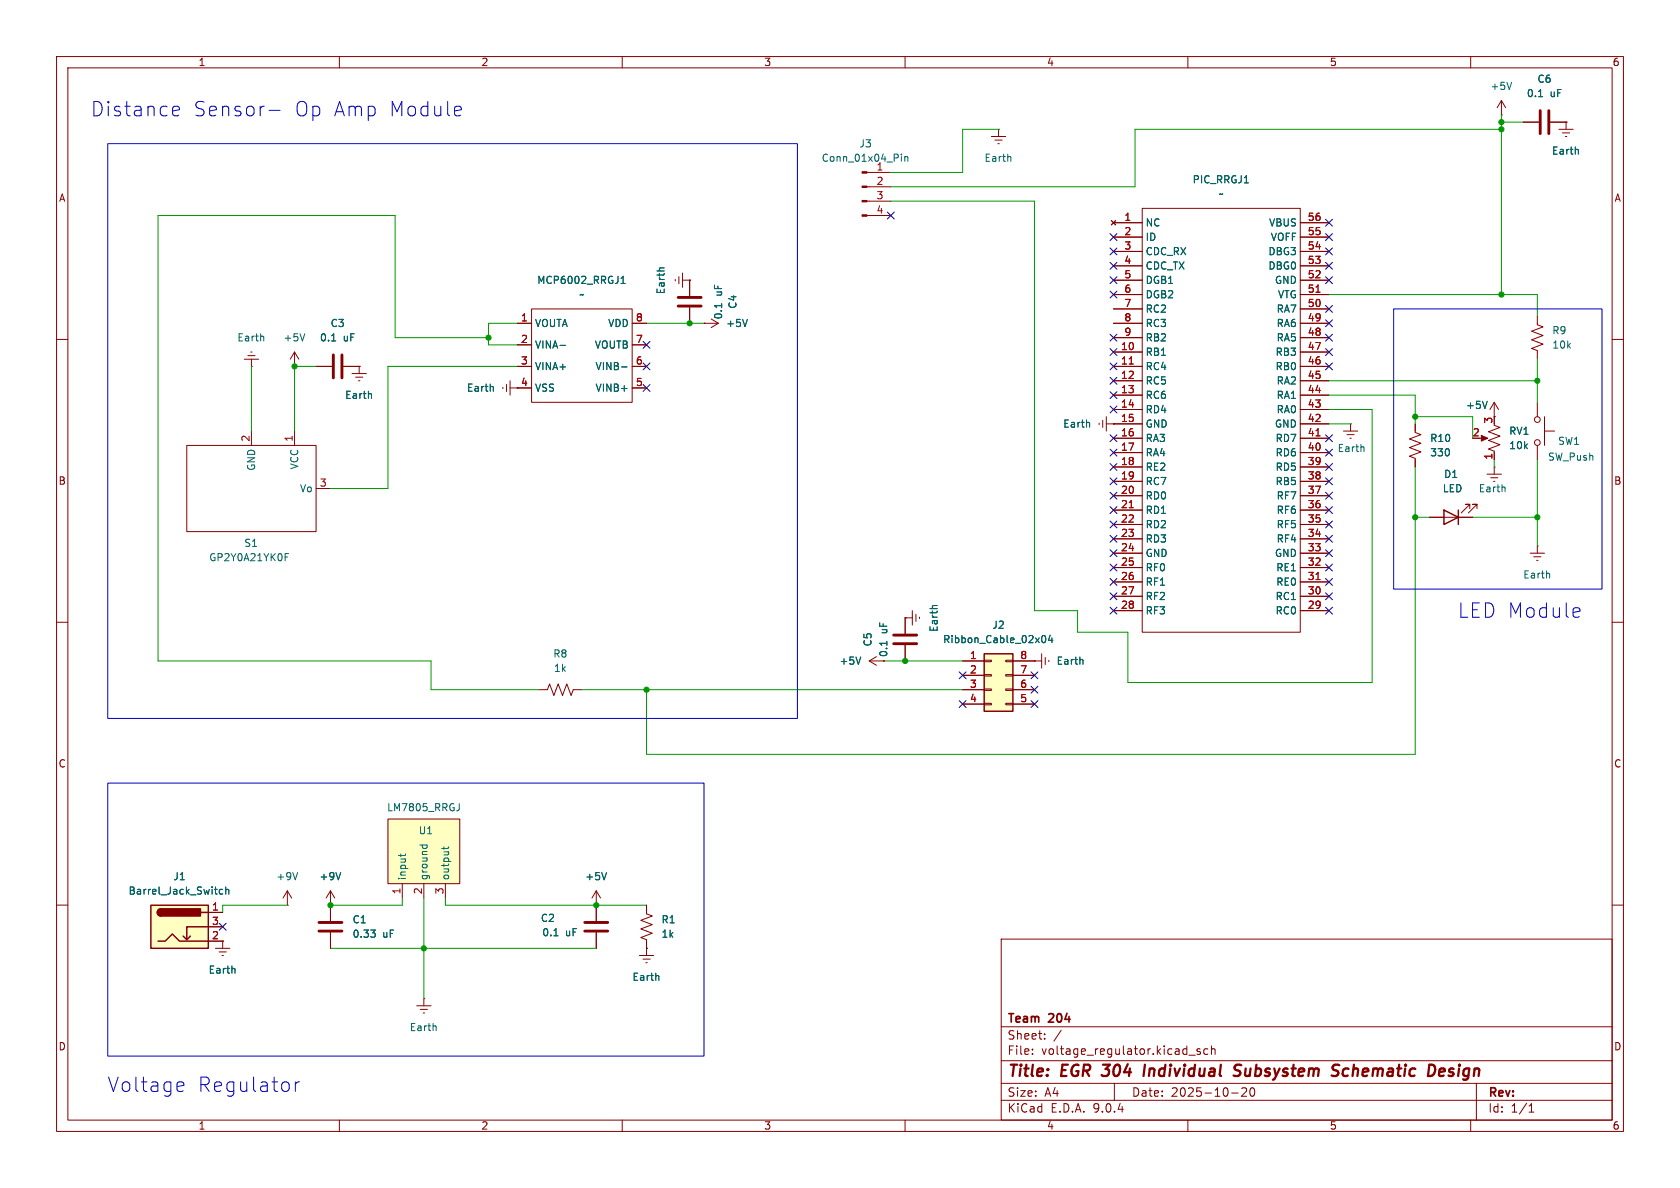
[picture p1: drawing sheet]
<svg xmlns="http://www.w3.org/2000/svg" width="297mm" height="210mm" viewBox="0 0 297 210" stroke-linecap="round" stroke-linejoin="round" font-family="sans-serif">
<g fill="none" stroke="#840000" stroke-width=".18">
<path d="M10 10h277v190h-277zM12 12h273v186h-273zM60 10v2M110 10v2M160 10v2M210 10v2M260 10v2M265.4 17.8l-.7 1.3M265.4 17.8l.8 1.3M265.4 17.8v2.5M153.3 30.5h4.2M153.3 33h4.2"/>
<path d="M153.3 35.6h4.2M153.3 38.1h4.2M265.4 20.3h.1M10 60h2M285 60h2M10 110h2M285 110h2M10 160h2M177 166h108v32h-108zM285 160h2M60 198v2M110 198v2"/>
<path d="M160 198v2M177 194.5h108M177 191.5h108M177 187.5h108M177 181.5h108M182.5 186.3v.1M182.5 185.5v.1M184.7 183.6v.1M184.7 182.8v.1M187.6 182.1l-1.3 2M197 191.5v3M210 198v2"/>
<path d="M210.2 186.5h1.1M212.2 185.5l-.4-.1-.2 .2 .1 .2 .5 .2v.3h-.6M213.5 185.5l-.4-.1-.3 .3v.4l.2 .2h.5M214.2 185.5l.2-.1 .3 .1 .1 .9M214.2 184.9v1.5M217.7 193.2h1.2M220.1 192.3l-.6 .1M220.3 192.4v.5l-.8 .9h.9M221.1 192.4a.81 .81 0 0 0 .4 1.4l.2-.1 .1-.5-.1-.8M260 198v2M261 191.5v6.5M270.3 196.6h.9"/>
<path d="M270.3 195.5l.4-.4v1.5"/>
</g>
<path d="M202.4 188.2l-.2 2M219.4 188.3a.85 .85 0 0 0-1 .1 .45 .45 0 0 0 .2 .8l.3 .1a.49 .49 0 0 1 .4 .5 .49 .49 0 0 1-.5 .4l-.7-.1M236.5 189.4a.44 .44 0 0 1 0 .6M236.5 188.2l.3 .1M238.2 188.9a.66 .66 0 0 0-.8 .4v.7l.3 .2h.4M254.4 189.5l1-.1v-.4l-.2-.1-.6 .1-.2 .9 .2 .3 .6-.1" fill="none" stroke="#840000" stroke-width=".4"/>
<path d="M267.2 14.5l-.4 1.3M159.4 27.2v.2M159.4 27.7v.8M160 27.7v.8M160 27.8l.1-.1h.3l.1 .8" fill="none" stroke="#006464" stroke-width=".18"/>
<g fill="#840000" stroke="#840000" stroke-width=".18">
<path d="M152.4 30.4h.9v.2h-.9z"/>
<path d="M152.4 32.9h.9v.2h-.9z"/>
<path d="M152.4 35.4h.9v.3h-.9z"/>
<path d="M152.4 38h.9v.2h-.9z"/>
</g>
<path d="M68.6 144.8h12.7v11.4h-12.7z" fill="#ffffc2"/>
<g fill="none" stroke="#840000" stroke-width=".18">
<path d="M271.8 55.9v1.5l1 .4-2 .7 2 .8-2 .8 2 .7-2 .8 1 .4v1.5M194.3 74.8v.3M194.9 74.3v1.3M195.6 74.9h1.2M195.6 73.7v2.5M196.8 74.9h.1M271.8 71.1v2.6M271.8 78.7v2.6M273 76.2h1.8M273 73.7v5M68.6 144.8h12.7v11.4h-12.7zM71.1 156.2v2.6"/>
<path d="M74.9 156.2v2.6M78.7 156.2v2.6"/>
<circle cx="271.8" cy="74.2" r=".51"/>
<circle cx="271.8" cy="78.2" r=".51"/>
</g>
<path d="M192.6 74.7v.8M70.9 150.9v.5M71.7 150.9l-.2 .3h-1.1M74.2 149.4h1.3M74.7 149.4v.3M75.4 149.4l.1 .3M78.5 149.7v.5M79.3 149.7l-.2 .3h-1.1M81.2 142.1v.9l-.4 .3" fill="none" stroke="#006464" stroke-width=".18"/>
<path d="M26.7 160h10.1v7.6h-10.1z" fill="#ffffc2"/>
<path d="M255.3 90.2l2.5 1.2-2.5 1.3zM257.8 90.2v2.5M26.7 160h10.1v7.6h-10.1zM27.9 166.4h1.3l1.3-1.3 1.2 1.3h5.1M28.4 160.7a.64 .64 0 0 0-.6 .6 .64 .64 0 0 0 .6 .6M33.7 165.5l-.7 .6M35.6 161.3h1.2M36.8 163.8h-3.8v2.3l-.6-.6" fill="none" stroke="#840000" stroke-width=".25"/>
<g fill="#840000" stroke="#840000" stroke-width=".25">
<path d="M28 160.8l.4-.1v1.2a.63 .63 0 0 1-.5-.4 .63 .63 0 0 1 .1-.7z"/>
<path d="M28.4 160.7h7v1.2h-7z"/>
</g>
<g fill="none" stroke="#840000" stroke-width=".18">
<path d="M175.3 24.1h2.5M175.9 24.8h1.3M176.4 25.4h.3M176.5 22.9h.1M176.5 22.9v1.2M196.5 39l.7 .8M196.8 39.4h5.1M197.2 39l-.7 .8M201.9 36.8h28v75h-28zM229.9 39.4h5M269.2 21.6h2.8M274.1 21.6h2.8"/>
<path d="M275.6 22.9h2.5M276.2 23.5h1.3M276.7 24.1h.3M276.9 21.6h.1M276.9 21.6v1.3M196.8 41.9h5.1M196.8 44.5h5.1M196.8 47h5.1M196.8 49.5h5.1M196.8 52.1h5.1M196.8 54.6h5.1M196.8 57.2h5.1"/>
<path d="M196.8 59.7h5.1M229.9 41.9h5M229.9 44.5h5M229.9 47h5M229.9 49.5h5M229.9 52.1h5M229.9 54.6h5M229.9 57.2h5M229.9 59.7h5M196.8 62.2h5.1M196.8 64.8h5.1M196.8 67.3h5.1"/>
<path d="M196.8 69.9h5.1M196.8 72.4h5.1M196.8 74.9h5.1M196.8 77.5h5.1M229.9 62.2h5M229.9 64.8h5M229.9 67.3h5M229.9 69.9h5M229.9 72.4h5M229.9 74.9h5M229.9 77.5h5M237.5 76.2h2.5"/>
<path d="M238.1 76.8h1.3M238.6 77.5h.3M238.8 74.9h.1M238.8 74.9v1.3M250.2 74.9v1.6l1 .3-2 .8 2 .8-2 .7 2 .8-2 .7 1 .4v1.6M261.6 77.5h1M264.2 75.2l1 .4-2.1 .7 2.1 .8-2.1 .8 2.1 .7-2.1 .8 1.1 .4v1.5M264.2 71.1v2.6M264.2 71.1l-.8 1.3M264.2 71.1l.7 1.3M196.8 80h5.1M196.8 82.6h5.1"/>
<path d="M196.8 85.1h5.1M196.8 87.6h5.1M196.8 90.2h5.1M196.8 92.7h5.1M196.8 95.3h5.1M196.8 97.8h5.1M229.9 80h5M229.9 82.6h5M229.9 85.1h5M229.9 87.6h5M229.9 90.2h5M229.9 92.7h5"/>
<path d="M229.9 95.3h5M229.9 97.8h5M252.7 91.4h7.6M259.8 89.9v-.7h-.7h.7l-1.5 1.5M261.1 89.9v-.7h-.8h.8l-1.5 1.5M262.9 83.8h2.5M263.5 84.5h1.3M264 85.1h.3M264.2 82.6h.1M264.2 82.6v1.2M270.5 97.8h2.5M271.1 98.4h1.3"/>
<path d="M271.7 99.1h.2M271.8 96.5h.1M271.8 96.5v1.3M196.8 100.3h5.1M196.8 102.9h5.1M196.8 105.4h5.1M196.8 108h5.1M229.9 100.3h5M229.9 102.9h5M229.9 105.4h5M229.9 108h5M50.8 157.5l-.8 1.3"/>
<path d="M50.8 157.5l.8 1.3M50.8 157.5v2.5M58.4 157.5v5.3M58.4 157.5l-.7 1.3M58.4 157.5l.8 1.3M105.4 157.5l-.8 1.3M105.4 157.5l.8 1.3M105.4 157.5v5.3M36.8 161.3h2.6M36.8 163.8h2.6M36.8 166.4h2.6M38.1 167.6h2.5"/>
<path d="M38.7 168.3h1.3M39.2 168.9h.3M39.4 166.4h.1M39.4 166.4v1.2M50.8 160h.1M58.4 160h.1M58.4 164.8v2.8M73.7 177.8h2.5M74.3 178.4h1.3M74.8 179.1h.3M74.9 176.5h.1M74.9 176.5v1.3"/>
<path d="M105.4 160h.1M105.4 164.8v2.8M113 168.9h2.6M113.7 169.5h1.2M114.2 170.2h.2M114.3 167.6h.1M114.3 160v1.5l1 .4-2 .8 2 .7-2 .8 2 .8-2 .7 1 .4v2.8"/>
</g>
<g fill="none" stroke="#006464" stroke-width=".18">
<path d="M272 17.1h.7M178.6 27.7l.1 .8M279 26.5v.7M241.1 79v.8M262.9 70.9l-.4 1.3M266 86.2l.1 .7M273.9 101.4l.1 .8M39.4 157.3l-.4-.1-.2 .3 .1 .5h.5M39.9 157.3l.2-.1 .3 .1 .1 .8M39.9 156.8v1.3M52.6 154.2l-.4 1.3M60.2 154.2l-.4 1.3"/>
<path d="M107.2 154.2l-.4 1.3M41.5 171.2v.8M65.5 164.4h.8l-.4 .5M66.2 165l.1 .1-.1 .5M97.9 165.4h.8M116.4 172.5l.1 .8M77 181.4l.1 .8"/>
</g>
<path d="M232.7 51.7h.7M199.6 64.4h.8M232.7 77.1h.7M199.6 89.8h.8M232.7 102.5h.7" fill="none" stroke="#a90000" stroke-width=".18"/>
<path d="M272.3 19.6v4M273.8 19.6v4M56.4 163.1h4.1M56.4 164.6h4.1M103.4 163.1h4M103.4 164.6h4" fill="none" stroke="#840000" stroke-width=".51"/>
<path d="M261.9 77l1.1 .5-1.1 .5z" fill="#840000" stroke="#840000" stroke-width=".18"/>
<path d="M174 115.6h5.1v10.1h-5.1z" fill="#ffffc2"/>
<path d="M174 115.6h5.1v10.1h-5.1z" fill="none" stroke="#840000" stroke-width=".25"/>
<g fill="none" stroke="#840000" stroke-width=".18">
<path d="M196.5 39l.7 .8M196.8 39.4h5.1M197.2 39l-.7 .8M229.9 39.4h5M269.2 21.6h2.8M274.1 21.6h2.8M276.9 21.6h.1M91.4 57.2h2.6M94 54.6h17.8v16.5h-17.8zM111.8 57.2h2.5M119.4 49.4v.3M120 48.9v1.3"/>
<path d="M120.6 49.5h1.3M120.6 48.3v2.5M121.9 49.5h.1M121.9 49.5v2.8M121.9 54.4v2.8M124.5 57.2h.1M124.5 57.2h2.5M125.7 56.4l1.3 .8M127 57.2l-1.3 .7M196.8 57.2h5.1M196.8 49.5h5.1M196.8 41.9h5.1"/>
<path d="M196.8 44.5h5.1M196.8 47h5.1M196.8 52.1h5.1M196.8 54.6h5.1M196.8 59.7h5.1M229.9 57.2h5M229.9 49.5h5M229.9 41.9h5M229.9 44.5h5M229.9 47h5M229.9 52.1h5M229.9 54.6h5"/>
<path d="M229.9 59.7h5M33 78.7h22.9v15.3h-22.9zM43.2 63.5h2.5M43.8 62.9h1.3M44.3 62.2h.3M44.4 64.8h.1M44.4 63.5v1.3M44.4 76.2v2.5M52.1 64.8h.1M52.1 62.2l-.8 1.3M52.1 62.2l.7 1.3M52.1 62.2v2.6"/>
<path d="M52.1 76.2v2.5M55.9 64.8h2.8M60.7 64.8h2.8M62.2 66h2.6M62.9 66.7h1.2M63.4 67.3h.2M63.5 64.8h.1M63.5 64.8v1.2M88.9 68.5v.2M89.5 67.9v1.3M90.2 68.6h3.8M90.2 67.3v2.6"/>
<path d="M91.4 61h2.6M91.4 64.8h2.6M111.8 61h2.5M111.8 64.8h2.5M111.8 68.6h2.5M196.8 74.9h.1M196.8 64.8h5.1M196.8 62.2h5.1M196.8 67.3h5.1M196.8 69.9h5.1M196.8 72.4h5.1M196.8 74.9h5.1"/>
<path d="M196.8 77.5h5.1M229.9 64.8h5M229.9 62.2h5M229.9 67.3h5M229.9 69.9h5M229.9 72.4h5M229.9 74.9h5M229.9 77.5h5M250.2 74.9v1.3M55.9 86.4h2.5M196.8 80h5.1M196.8 82.6h5.1"/>
<path d="M196.8 85.1h5.1M196.8 87.6h5.1M196.8 90.2h5.1M196.8 92.7h5.1M196.8 95.3h5.1M196.8 97.8h5.1M229.9 80h5M229.9 82.6h5M229.9 85.1h5M229.9 87.6h5M229.9 90.2h5M229.9 92.7h5"/>
<path d="M229.9 95.3h5M229.9 97.8h5M250.2 81.3v1.3M252.7 91.4h2.6M257.8 91.4h2.5M264.2 80v1.3M153.7 116.8h2.5M153.7 116.8l1.2 .8M154.9 116.1l-1.2 .7M156.2 116.8h.1M160 109.2h.1M160 109.2h1.3"/>
<path d="M160 109.2v2.8M160 114v2.8M161.3 108v2.5M161.9 108.6v1.3M162.6 109.1v.2M170.2 116.8h3.8M170.2 119.4h3.8M174 116.7h1.3v.3h-1.3zM174 119.3h1.3v.2h-1.3zM177.8 116.7h1.3v.3h-1.3zM177.8 119.3h1.3v.2h-1.3zM179.1 116.8h5"/>
<path d="M179.1 119.4h3.8M182.9 116.8h.1M184.1 115.6v2.5M184.8 116.2v1.3M185.4 116.7v.3M196.8 100.3h5.1M196.8 102.9h5.1M196.8 105.4h5.1M196.8 108h5.1M229.9 100.3h5M229.9 102.9h5M229.9 105.4h5"/>
<path d="M229.9 108h5M95.2 121.9h1.6l.4-1 .7 2 .8-2 .7 2 .8-2 .8 2 .3-1h1.6M170.2 121.9h3.8M170.2 124.5h3.8M174 121.8h1.3v.2h-1.3zM174 124.3h1.3v.3h-1.3zM177.8 121.8h1.3v.2h-1.3zM177.8 124.3h1.3v.3h-1.3zM179.1 121.9h3.8M179.1 124.5h3.8M36.8 161.3h2.6M36.8 163.8h2.6"/>
<path d="M36.8 166.4h2.6M39.4 166.4h.1M58.4 160h.1M58.4 160v2.8M58.4 164.8v2.8M105.4 160h.1M105.4 160v2.8M105.4 164.8v2.8M114.3 167.6h.1M114.3 160v1.3M114.3 166.4v1.2"/>
</g>
<g fill="none" stroke="#006464" stroke-width=".18">
<path d="M272 17.1h.7M279 26.5v.7M46.6 59.5v.8M53.9 59l-.4 1.3M109.8 50.1h.7M109.8 49.2l.4-.4v1.3M117.4 47.4h-.8M127.6 53.7v.7M132.1 56.5l-.4 1.2M58.6 60.3h.8M65.6 69.6l.1 .8M87.2 68.4v.8"/>
<path d="M99 61.1h1M109.9 64.9h.9M192.6 74.7v.8M262.9 70.9l-.4 1.3M50.4 98.5h.4M50.4 97.9h.6M152.2 116.1l-.5 1.3M156.8 113.4v.7M165.7 107l-.8 .1M184.1 112.8l.2-.3 .2-.2a.68 .68 0 0 1 .4 .7 .68 .68 0 0 1-.4 .6l-.2-.1-.2-.4M185.7 112.3l-.3 .9h.7M186 112.8v.8"/>
<path d="M191.4 116.6l.1 .8M39.4 157.3l-.4-.1-.2 .3 .1 .5h.5M39.9 157.3l.2-.1 .3 .1 .1 .8M39.9 156.8v1.3M60.2 154.2l-.4 1.3M107.2 154.2l-.4 1.3M41.5 171.2v.8M65.5 164.4h.8l-.4 .5M66.2 165l.1 .1-.1 .5M97.9 165.4h.8M116.4 172.5l.1 .8"/>
</g>
<path d="M119.9 54.1h4.1M119.9 52.6h4.1M58.9 62.7v4.1M60.5 62.7v4.1M158 113.8h4.1M158 112.3h4.1" fill="none" stroke="#840000" stroke-width=".51"/>
<g fill="none" stroke="#009600" stroke-width=".18">
<path d="M157.5 35.6h25.4v72.4h7.6v3.8h8.9v8.9h43.2v-48.3h-7.7M176.5 22.9h-6.3v7.6h-12.7M265.4 22.9h-64.7v10.1h-43.2M265.4 20.3v31.8M265.4 21.6h3.8M86.4 59.7h-16.6v-21.6h-41.9v78.7h48.3v5.1h19M91.4 57.2h-5v3.8h5M114.3 57.2h10.2M234.9 52.1h36.9v3.8M44.4 64.8v11.4M55.9 64.8h-3.8v11.4M91.4 64.8h-22.8v21.6h-10.2"/>
<path d="M234.9 74.9h3.9M234.9 69.9h15.3v5M234.9 67.3h36.9M250.2 73.7h10.1v3.8M271.8 63.5v7.6M250.2 91.4h2.5M250.2 82.6v50.8h-135.9v-11.5M260.3 91.4h11.5M264.2 81.3v1.3M271.8 81.3v15.2M156.2 116.8h14M102.9 121.9h67.3"/>
<path d="M71.1 158.8v1.2h-12.7M74.9 158.8v17.7M78.7 158.8v1.2h35.6M50.8 160h-11.4v1.3M58.4 167.6h47"/>
</g>
<g fill="none" stroke="#000084" stroke-width=".18">
<path d="M156.9 37.5l1.2 1.2M158.1 37.5l-1.2 1.2M234.3 38.8l1.3 1.2M235.6 38.8l-1.3 1.2M196.2 46.4l1.3 1.2M196.2 48.9l1.3 1.2M196.2 59.1l1.3 1.2M196.2 51.5l1.3 1.2M196.2 43.8l1.3 1.3M196.2 41.3l1.3 1.2M197.5 46.4l-1.3 1.2M197.5 48.9l-1.3 1.2"/>
<path d="M197.5 59.1l-1.3 1.2M197.5 51.5l-1.3 1.2M197.5 43.8l-1.3 1.3M197.5 41.3l-1.3 1.2M234.3 59.1l1.3 1.2M234.3 41.3l1.3 1.2M234.3 43.8l1.3 1.3M234.3 46.4l1.3 1.2M234.3 48.9l1.3 1.2M234.3 54l1.3 1.2M234.3 56.5l1.3 1.3M235.6 46.4l-1.3 1.2"/>
<path d="M235.6 48.9l-1.3 1.2M235.6 54l-1.3 1.2M235.6 59.1l-1.3 1.2M235.6 41.3l-1.3 1.2M235.6 43.8l-1.3 1.3M235.6 56.5l-1.3 1.3M113.7 68l1.2 1.2M113.7 64.2l1.2 1.2M113.7 60.4l1.2 1.2M114.9 68l-1.2 1.2M114.9 64.2l-1.2 1.2M114.9 60.4l-1.2 1.2"/>
<path d="M196.2 69.2l1.3 1.3M196.2 71.8l1.3 1.2M196.2 64.2l1.3 1.2M196.2 61.6l1.3 1.2M196.2 66.7l1.3 1.2M196.2 76.9l1.3 1.2M196.2 79.4l1.3 1.2M197.5 69.2l-1.3 1.3M197.5 71.8l-1.3 1.2M197.5 64.2l-1.3 1.2M197.5 61.6l-1.3 1.2M197.5 66.7l-1.3 1.2"/>
<path d="M197.5 76.9l-1.3 1.2M197.5 79.4l-1.3 1.2M234.3 61.6l1.3 1.2M234.3 64.2l1.3 1.2M234.3 79.4l1.3 1.2M234.3 76.9l1.3 1.2M235.6 61.6l-1.3 1.2M235.6 64.2l-1.3 1.2M235.6 79.4l-1.3 1.2M235.6 76.9l-1.3 1.2M196.2 89.6l1.3 1.2M196.2 84.5l1.3 1.2"/>
<path d="M196.2 87l1.3 1.2M196.2 81.9l1.3 1.3M196.2 97.2l1.3 1.2M196.2 99.7l1.3 1.2M196.2 92.1l1.3 1.2M196.2 94.6l1.3 1.3M197.5 89.6l-1.3 1.2M197.5 84.5l-1.3 1.2M197.5 87l-1.3 1.2M197.5 81.9l-1.3 1.3M197.5 92.1l-1.3 1.2M197.5 97.2l-1.3 1.2"/>
<path d="M197.5 99.7l-1.3 1.2M197.5 94.6l-1.3 1.3M234.3 99.7l1.3 1.2M234.3 81.9l1.3 1.3M234.3 84.5l1.3 1.2M234.3 89.6l1.3 1.2M234.3 92.1l1.3 1.2M234.3 87l1.3 1.2M234.3 97.2l1.3 1.2M234.3 94.6l1.3 1.3M235.6 99.7l-1.3 1.2M235.6 81.9l-1.3 1.3"/>
<path d="M235.6 84.5l-1.3 1.2M235.6 89.6l-1.3 1.2M235.6 92.1l-1.3 1.2M235.6 87l-1.3 1.2M235.6 97.2l-1.3 1.2M235.6 94.6l-1.3 1.3M169.6 118.8l1.2 1.2M170.8 118.8l-1.2 1.2M182.3 118.8l1.2 1.2M183.5 118.8l-1.2 1.2M196.2 104.8l1.3 1.2M196.2 107.3l1.3 1.3"/>
<path d="M196.2 102.3l1.3 1.2M197.5 104.8l-1.3 1.2M197.5 107.3l-1.3 1.3M197.5 102.3l-1.3 1.2M234.3 102.3l1.3 1.2M234.3 104.8l1.3 1.2M234.3 107.3l1.3 1.3M235.6 102.3l-1.3 1.2M235.6 104.8l-1.3 1.2M235.6 107.3l-1.3 1.3M169.6 123.9l1.2 1.2M170.8 123.9l-1.2 1.2"/>
<path d="M182.3 121.3l1.2 1.2M182.3 123.9l1.2 1.2M183.5 121.3l-1.2 1.2M183.5 123.9l-1.2 1.2M38.8 163.2l1.2 1.2M40 163.2l-1.2 1.2"/>
</g>
<g fill="none" stroke="#0000c2" stroke-width=".18">
<path d="M30.9 18.8l.7 .1 .1 .5-1.2 .2M47.6 19.5h1.9M81.2 18.8l.2 .1 .2 .5-1.3 .2M19 25.4h122v101.6h-122zM31.6 20.4l-.7 .1M81.4 20.4l-.2 .1M246.4 54.6h36.8v49.5h-36.8zM279 107.4l.2 .1 .1 .5-1.2 .3M279.2 109l-.2 .1M19 138.4h105.5v48.3h-105.5zM31.7 191.2l.7 .2 .1 .5-1.2 .2M32.4 192.8l-.7 .1"/>
<path d="M52.2 191.2v1.7M52.9 191.2a.65 .65 0 0 0-.7 .5"/>
</g>
<path d="M232.7 51.7h.7M199.6 64.4h.8M232.7 77.1h.7M199.6 89.8h.8M232.7 102.5h.7" fill="none" stroke="#a90000" stroke-width=".18"/>
<g fill="#009600" stroke="#009600" stroke-width=".18">
<circle cx="265.4" cy="21.6" r=".46"/>
<circle cx="265.4" cy="22.9" r=".46"/>
<circle cx="265.4" cy="52.1" r=".46"/>
<circle cx="271.8" cy="67.3" r=".46"/>
<circle cx="250.2" cy="91.4" r=".46"/>
<circle cx="250.2" cy="73.7" r=".46"/>
<circle cx="271.8" cy="91.4" r=".46"/>
<circle cx="58.4" cy="160" r=".46"/>
<circle cx="74.9" cy="167.6" r=".46"/>
<circle cx="105.4" cy="160" r=".46"/>
<circle cx="160" cy="116.8" r=".46"/>
<circle cx="86.4" cy="59.7" r=".46"/>
<circle cx="114.3" cy="121.9" r=".46"/>
<circle cx="52.1" cy="64.8" r=".46"/>
<circle cx="121.9" cy="57.2" r=".46"/>
</g>
<g font-size="3.5" fill="#0000c2">
<text x="16" y="20.8">Distance</text>
<text x="34.1" y="20.8">Sensor-</text>
<text x="52" y="20.8">Op Amp</text>
<text x="68.6" y="20.8">Module</text>
<text x="257.7" y="109.5">LED Module</text>
<text x="19" y="193.3">Voltage</text>
<text x="34.9" y="193.3">Regulator</text>
</g>
<g font-size="2.8" fill="#840000">
<text x="178" y="190.9">Title:</text>
<text x="187.7" y="190.9">EGR 304</text>
<text x="203.8" y="190.9">Individual</text>
<text x="220.6" y="190.9">Subsystem</text>
<text x="238.8" y="190.9">Schematic</text>
<text x="256.5" y="190.9">Design</text>
</g>
<g font-size="2.1" fill="#840000">
<text x="178" y="184">Sheet:</text>
<text x="178" y="181.2">Team</text>
<text x="185.5" y="181.2">204</text>
<text x="178" y="186.7">File:</text>
<text x="184.1" y="186.7">voltage_regulator.kicad_sch</text>
<text x="178" y="196.9">KiCad</text>
<text x="178" y="194.1">Size:</text>
<text x="184.7" y="194.1">A4</text>
<text x="185.7" y="196.9">E.D.A.</text>
<text x="193.3" y="196.9">9.0.4</text>
<text x="200" y="194.1">Date:</text>
<text x="207" y="194.1">2025-10-20</text>
<text x="263" y="194.3">Rev:</text>
<text x="263" y="196.9">Id:</text>
<text x="267.1" y="196.9">1/1</text>
</g>
<g font-size="1.8" fill="#840000">
<text x="35" y="11.9">1</text>
<text x="85" y="11.9">2</text>
<text x="135" y="11.9">3</text>
<text x="185" y="11.9">4</text>
<text x="235" y="11.9">5</text>
<text x="285" y="11.9">6</text>
<text x="10.3" y="35.9">A</text>
<text x="285.3" y="35.9">A</text>
<text x="10.3" y="85.9">B</text>
<text x="285.3" y="85.9">B</text>
<text x="10.3" y="135.9">C</text>
<text x="285.3" y="135.9">C</text>
<text x="10.3" y="185.9">D</text>
<text x="285.3" y="185.9">D</text>
<text x="35" y="199.9">1</text>
<text x="85" y="199.9">2</text>
<text x="135" y="199.9">3</text>
<text x="185" y="199.9">4</text>
<text x="235" y="199.9">5</text>
<text x="285" y="199.9">6</text>
</g>
<g font-size="1.8" fill="#006464">
<text x="263.4" y="16.1">+5V</text>
<text x="269.8" y="17.4">0.1</text>
<text x="271.7" y="14.8">C6</text>
<text x="274" y="17.4">uF</text>
<text x="145.2" y="28.8">Conn_01x04_Pin</text>
<text x="151.8" y="26.3">J3</text>
<text x="173.9" y="28.8">Earth</text>
<text x="274.3" y="27.5">Earth</text>
<text x="154.9" y="30.2">1</text>
<text x="210.7" y="32.6">PIC_RRGJ1</text>
<text x="215.3" y="35.2">~</text>
<text x="202.4" y="40.2">NC</text>
<text x="224.3" y="40.2">VBUS</text>
<text x="202.4" y="42.8">ID</text>
<text x="202.4" y="45.3">CDC_RX</text>
<text x="202.4" y="47.9">CDC_TX</text>
<text x="224.1" y="45.3">DBG3</text>
<text x="224.1" y="47.9">DBG0</text>
<text x="224.6" y="42.8">VOFF</text>
<text x="94.9" y="50.4">MCP6002_RRGJ1</text>
<text x="102.3" y="52.9">~</text>
<text x="117.7" y="52.1" transform="rotate(-90 117.7 52.1)">Earth</text>
<text x="127.9" y="52.4" transform="rotate(-90 127.9 52.4)">uF</text>
<text x="202.4" y="50.4">DGB1</text>
<text x="202.4" y="52.9">DGB2</text>
<text x="225.3" y="50.4">GND</text>
<text x="225.8" y="52.9">VTG</text>
<text x="58.3" y="58">C3</text>
<text x="94.5" y="58">VOUTA</text>
<text x="107.4" y="58">VDD</text>
<text x="127.9" y="56.6" transform="rotate(-90 127.9 56.6)">0.1</text>
<text x="128.3" y="58">+5V</text>
<text x="130.4" y="54.7" transform="rotate(-90 130.4 54.7)">C4</text>
<text x="202.4" y="55.5">RC2</text>
<text x="202.4" y="58">RC3</text>
<text x="225.6" y="55.5">RA7</text>
<text x="225.6" y="58">RA6</text>
<text x="274.3" y="59.3">R9</text>
<text x="41.9" y="60.6">Earth</text>
<text x="50" y="60.6">+5V</text>
<text x="56.5" y="60.6">0.1</text>
<text x="60.7" y="60.6">uF</text>
<text x="94.5" y="61.8">VINA-</text>
<text x="94.5" y="65.6">VINA+</text>
<text x="105.1" y="61.8">VOUTB</text>
<text x="105.2" y="65.6">VINB-</text>
<text x="202.4" y="60.6">RB2</text>
<text x="202.4" y="63.1">RB1</text>
<text x="202.4" y="65.6">RC4</text>
<text x="225.4" y="63.1">RB3</text>
<text x="225.4" y="65.6">RB0</text>
<text x="225.6" y="60.6">RA5</text>
<text x="274.3" y="61.8">10k</text>
<text x="60.9" y="70.7">Earth</text>
<text x="82.5" y="69.4">Earth</text>
<text x="94.5" y="69.4">VSS</text>
<text x="105.2" y="69.4">VINB+</text>
<text x="202.4" y="68.2">RC5</text>
<text x="202.4" y="70.7">RC6</text>
<text x="225.6" y="68.2">RA2</text>
<text x="225.6" y="70.7">RA1</text>
<text x="187.9" y="75.8">Earth</text>
<text x="202.4" y="73.3">RD4</text>
<text x="202.4" y="75.8">GND</text>
<text x="225.3" y="75.8">GND</text>
<text x="225.6" y="73.3">RA0</text>
<text x="259.1" y="72.5">+5V</text>
<text x="266.7" y="77.1">RV1</text>
<text x="45.3" y="83.3" transform="rotate(-90 45.3 83.3)">GND</text>
<text x="52.9" y="83.1" transform="rotate(-90 52.9 83.1)">VCC</text>
<text x="202.4" y="78.3">RA3</text>
<text x="202.4" y="80.9">RA4</text>
<text x="202.4" y="83.4">RE2</text>
<text x="225.4" y="78.3">RD7</text>
<text x="225.4" y="80.9">RD6</text>
<text x="225.4" y="83.4">RD5</text>
<text x="236.4" y="80.1">Earth</text>
<text x="252.7" y="80.9">330</text>
<text x="252.7" y="78.3">R10</text>
<text x="266.7" y="79.6">10k</text>
<text x="273.6" y="81.6">SW_Push</text>
<text x="275.3" y="78.8">SW1</text>
<text x="52.9" y="87.2">Vo</text>
<text x="202.4" y="86">RC7</text>
<text x="202.4" y="88.5">RD0</text>
<text x="225.4" y="86">RB5</text>
<text x="225.6" y="88.5">RF7</text>
<text x="255" y="87.2">LED</text>
<text x="255.2" y="84.7">D1</text>
<text x="261.3" y="87.2">Earth</text>
<text x="202.4" y="91">RD1</text>
<text x="202.4" y="93.6">RD2</text>
<text x="225.6" y="91">RF6</text>
<text x="225.6" y="93.6">RF5</text>
<text x="36.9" y="99.4">GP2Y0A21YK0F</text>
<text x="43.1" y="96.9">S1</text>
<text x="202.4" y="96.1">RD3</text>
<text x="202.4" y="98.7">GND</text>
<text x="202.4" y="101.2">RF0</text>
<text x="225.3" y="98.7">GND</text>
<text x="225.5" y="101.2">RE1</text>
<text x="225.6" y="96.1">RF4</text>
<text x="202.4" y="103.7">RF1</text>
<text x="202.4" y="106.3">RF2</text>
<text x="225.4" y="106.3">RC1</text>
<text x="225.5" y="103.7">RE0</text>
<text x="269.2" y="102.5">Earth</text>
<text x="157.1" y="112.1" transform="rotate(-90 157.1 112.1)">uF</text>
<text x="166" y="111.8" transform="rotate(-90 166 111.8)">Earth</text>
<text x="166.6" y="113.9">Ribbon_Cable_02x04</text>
<text x="175.3" y="111.4">J2</text>
<text x="202.4" y="108.8">RF3</text>
<text x="225.4" y="108.8">RC0</text>
<text x="97.7" y="116.4">R8</text>
<text x="97.8" y="119">1k</text>
<text x="148.3" y="117.7">+5V</text>
<text x="154.3" y="114.4" transform="rotate(-90 154.3 114.4)">C5</text>
<text x="157.1" y="116.2" transform="rotate(-90 157.1 116.2)">0.1</text>
<text x="186.7" y="117.7">Earth</text>
<text x="68.3" y="143.6">LM7805_RRGJ</text>
<text x="73.9" y="147.7">U1</text>
<text x="30.6" y="155.8">J1</text>
<text x="48.8" y="155.8">+9V</text>
<text x="56.4" y="155.8">+9V</text>
<text x="72" y="155.7" transform="rotate(-90 72 155.7)">input</text>
<text x="75.8" y="155.7" transform="rotate(-90 75.8 155.7)">ground</text>
<text x="79.6" y="155.7" transform="rotate(-90 79.6 155.7)">output</text>
<text x="103.4" y="155.8">+5V</text>
<text x="22.6" y="158.3">Barrel_Jack_Switch</text>
<text x="62.2" y="163.4">C1</text>
<text x="62.2" y="166">0.33</text>
<text x="67.6" y="166">uF</text>
<text x="95.5" y="163.2">C2</text>
<text x="95.8" y="165.7">0.1</text>
<text x="100" y="165.7">uF</text>
<text x="116.8" y="163.4">R1</text>
<text x="116.8" y="166">1k</text>
<text x="36.8" y="172.3">Earth</text>
<text x="111.7" y="173.6">Earth</text>
<text x="72.3" y="182.5">Earth</text>
</g>
<g font-size="1.8" fill="#a90000">
<text x="154.9" y="32.8">2</text>
<text x="154.9" y="35.3">3</text>
<text x="154.9" y="37.8">4</text>
<text x="198.7" y="39.1">1</text>
<text x="198.7" y="41.7">2</text>
<text x="231.1" y="39.1">56</text>
<text x="231.1" y="41.7">55</text>
<text x="198.7" y="44.2">3</text>
<text x="198.7" y="46.7">4</text>
<text x="231.1" y="44.2">54</text>
<text x="231.1" y="46.7">53</text>
<text x="198.7" y="49.3">5</text>
<text x="198.7" y="51.8">6</text>
<text x="231.1" y="49.3">52</text>
<text x="231.1" y="51.8">51</text>
<text x="92" y="56.9">1</text>
<text x="112.3" y="56.9">8</text>
<text x="198.7" y="54.4">7</text>
<text x="198.7" y="56.9">8</text>
<text x="198.7" y="59.4">9</text>
<text x="231.1" y="54.4">50</text>
<text x="231.1" y="56.9">49</text>
<text x="231.1" y="59.4">48</text>
<text x="92" y="60.7">2</text>
<text x="92" y="64.5">3</text>
<text x="112.3" y="60.7">7</text>
<text x="112.3" y="64.5">6</text>
<text x="198.1" y="62">10</text>
<text x="198.1" y="64.5">11</text>
<text x="231.1" y="62">47</text>
<text x="231.1" y="64.5">46</text>
<text x="92" y="68.3">4</text>
<text x="112.3" y="68.3">5</text>
<text x="198.1" y="67.1">12</text>
<text x="198.1" y="69.6">13</text>
<text x="231.1" y="67.1">45</text>
<text x="231.1" y="69.6">44</text>
<text x="198.1" y="72.1">14</text>
<text x="198.1" y="74.7">15</text>
<text x="198.1" y="77.2">16</text>
<text x="231.1" y="72.1">43</text>
<text x="231.1" y="74.7">42</text>
<text x="231.1" y="77.2">41</text>
<text x="260.3" y="77.2">2</text>
<text x="263.9" y="75" transform="rotate(-90 263.9 75)">3</text>
<text x="44.2" y="78.2" transform="rotate(-90 44.2 78.2)">2</text>
<text x="51.8" y="78.2" transform="rotate(-90 51.8 78.2)">1</text>
<text x="198.1" y="79.8">17</text>
<text x="198.1" y="82.3">18</text>
<text x="231.1" y="79.8">40</text>
<text x="231.1" y="82.3">39</text>
<text x="263.9" y="81.4" transform="rotate(-90 263.9 81.4)">1</text>
<text x="56.4" y="86.1">3</text>
<text x="198.1" y="84.8">19</text>
<text x="198.1" y="87.4">20</text>
<text x="198.1" y="89.9">21</text>
<text x="231.1" y="84.8">38</text>
<text x="231.1" y="87.4">37</text>
<text x="231.1" y="89.9">36</text>
<text x="198.1" y="92.5">22</text>
<text x="198.1" y="95">23</text>
<text x="231.1" y="92.5">35</text>
<text x="231.1" y="95">34</text>
<text x="198.1" y="97.5">24</text>
<text x="198.1" y="100.1">25</text>
<text x="231.1" y="97.5">33</text>
<text x="231.1" y="100.1">32</text>
<text x="198.1" y="102.6">26</text>
<text x="198.1" y="105.2">27</text>
<text x="198.1" y="107.7">28</text>
<text x="231.1" y="102.6">31</text>
<text x="231.1" y="105.2">30</text>
<text x="231.1" y="107.7">29</text>
<text x="171.4" y="116.6">1</text>
<text x="171.4" y="119.1">2</text>
<text x="180.3" y="116.6">8</text>
<text x="180.3" y="119.1">7</text>
<text x="171.4" y="121.7">3</text>
<text x="171.4" y="124.2">4</text>
<text x="180.3" y="121.7">6</text>
<text x="180.3" y="124.2">5</text>
<text x="37.4" y="161">1</text>
<text x="70.9" y="158.2" transform="rotate(-90 70.9 158.2)">1</text>
<text x="74.7" y="158.2" transform="rotate(-90 74.7 158.2)">2</text>
<text x="78.5" y="158.2" transform="rotate(-90 78.5 158.2)">3</text>
<text x="37.4" y="163.6">3</text>
<text x="37.4" y="166.1">2</text>
</g>
</svg>
